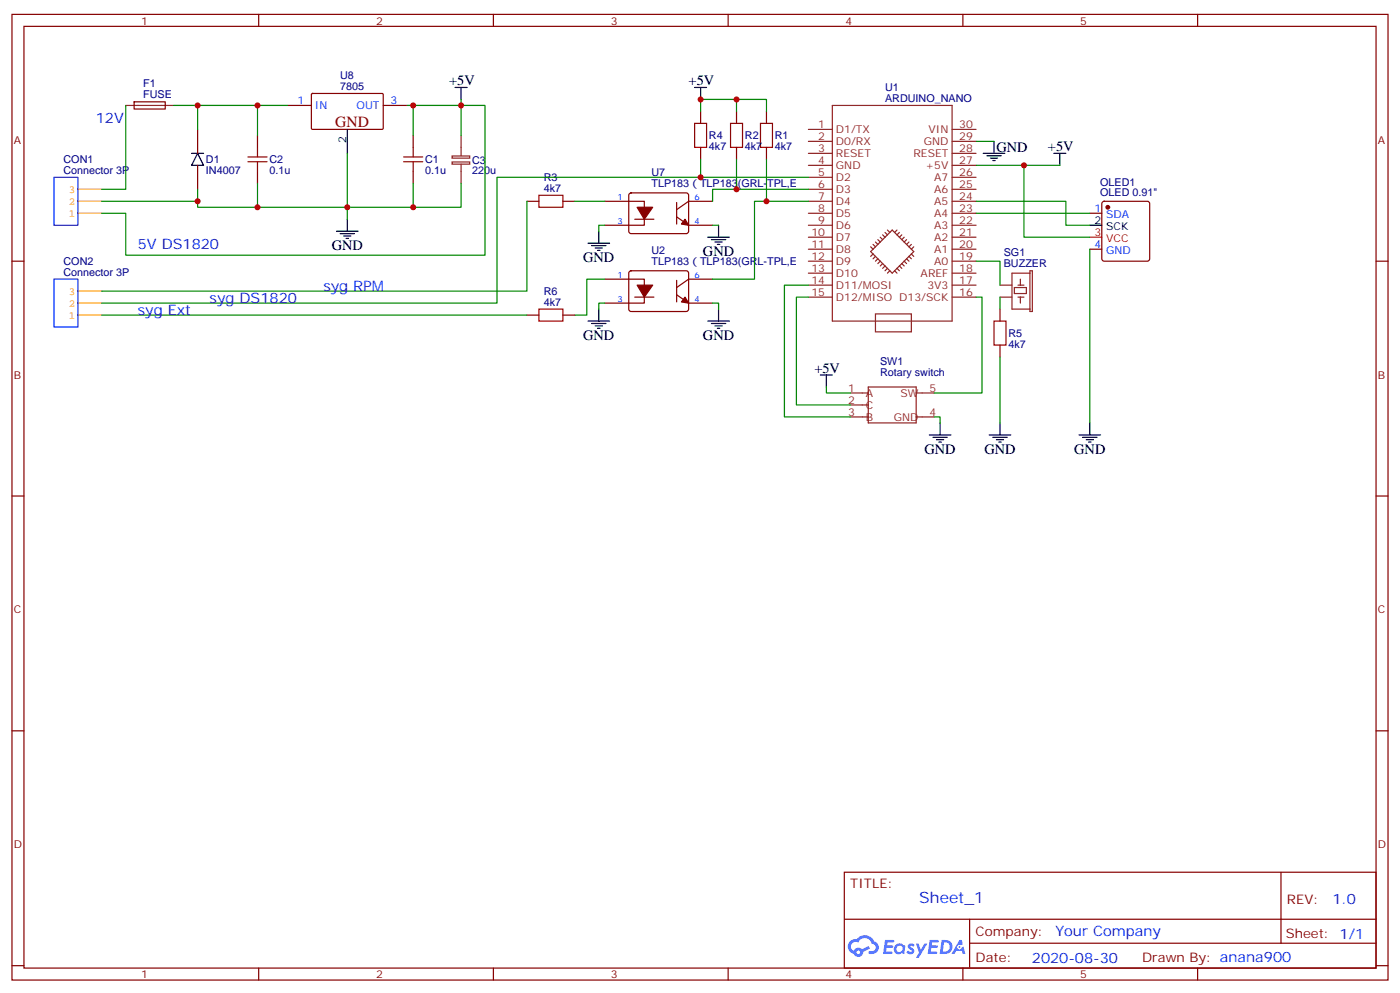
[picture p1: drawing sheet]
<svg xmlns="http://www.w3.org/2000/svg" width="412mm" height="292mm" viewBox="0 0 412 292" stroke-linecap="round" stroke-linejoin="round" font-family="sans-serif">
<g fill="none" stroke="#870000" stroke-width=".35">
<path d="M3.5 4.2h405.4v284.4h-405.4zM7.1 7.8h398.2v277.2h-398.2zM76.2 4.2v3.6M145.3 4.2v3.6M214.5 4.2v3.6M283.6 4.2v3.6M352.8 4.2v3.6M3.5 76.9h3.6M405.3 76.9h3.6M3.5 146h3.6M405.3 146h3.6M3.5 215.2h3.6"/>
<path d="M405.3 215.2h3.6M248.7 256.8h156.6v28.2h-156.6zM377.3 256.8v20.9M248.7 270.7h156.5M285.6 277.7h119.6M285.6 270.7v14.1M3.5 284.3h3.6M76.2 285v3.6M145.3 285v3.6M214.5 285v3.6M283.6 285v3.6M352.8 285v3.6"/>
<path d="M405.3 284.3h3.6"/>
</g>
<g fill="#5487ff">
<path d="M267.7 278a1.22 1.22 0 0 1 1.7 .3l-.4 .5a.47 .47 0 0 0-.3-.4 .47 .47 0 0 0-.5 .2l.1 .3a1.14 1.14 0 0 1 .8 1.7 1.14 1.14 0 0 1-1.9 0l-.2-.2 .5-.5 .7 .4a.29 .29 0 0 0 .3-.3 .29 .29 0 0 0-.2-.3 1.04 1.04 0 0 1-.6-1.7z"/>
<path d="M260.7 276.8h2.4l.3 .1-.2 .5-1.8 .1-.1 .9h1.5l.3 .3-.3 .4h-1.6l-.2 1.1h1.7l.2 .3-.2 .4h-2.6z"/>
<path d="M273.8 276.8h2.4l.3 .1-.1 .5-1.8 .1-.2 .9h1.6l.3 .3-.4 .4h-1.6l-.1 1.1h1.7l.2 .3-.2 .4h-2.6z"/>
<path d="M282.6 276.8h.7l.3 1.2-.6 .3a.69 .69 0 0 0-1 .3 .69 .69 0 0 0 .4 1 .69 .69 0 0 0 .9-.7l.5-.2 .6 2.2h-.8l-.2-.9h-1.8l-.5 .9h-.8z"/>
<path d="M269.8 277.8h.8l.6 1.9 1.1-1.9h.9l-2.6 4.2h-.8l.9-1.5z"/>
<path d="M277.4 276.8l-.6 4.1h1.3a2.11 2.11 0 0 0 2.5-2.1 2.11 2.11 0 0 0-2.5-2zM278.1 277.5a1.39 1.39 0 0 1 1.7 1.4 1.39 1.39 0 0 1-1.8 1.3h-.3z"/>
<path d="M263.7 278.4a1.54 1.54 0 0 0-.1 2.1 1.54 1.54 0 0 0 2.2 .2l.6 .2 .3-2.3-.2-.2-.4-.1a1.49 1.49 0 0 0-2.4 .1zM264 279.4a.94 .94 0 0 1 1.8 0 .94 .94 0 0 1-1.8 0z"/>
<path d="M250.4 277.1a2.18 2.18 0 0 0 1.1 3.7 1.44 1.44 0 0 0 1.6 1 1.44 1.44 0 0 0 1.2-1.5l2-1-.5-.8-1.9 1a1.47 1.47 0 0 0-2.4 .5 1.39 1.39 0 0 1-.7-2 1.39 1.39 0 0 1 2-.5 2.12 2.12 0 0 1 2.2-1.3 2.12 2.12 0 0 1 1.9 1.7 1.14 1.14 0 0 1 1.1 1.4 1.14 1.14 0 0 1-1.7 .8 .43 .43 0 0 0-.5 .3 .43 .43 0 0 0 .4 .5 1.98 1.98 0 0 0 2.5-1.2 1.98 1.98 0 0 0-1.2-2.5 3.1 3.1 0 0 0-5.3-.7l-.9 .1zM252.3 280.4a.55 .55 0 0 1 1.1 0 .55 .55 0 0 1-1.1 0z"/>
<circle cx="282.6" cy="278.9" r=".26"/>
</g>
<g fill="none" stroke="#8c2424" stroke-width=".35">
<path d="M37 31h14.2M135.8 39.9v6M238.1 38.1h7.1M245.2 31h35.3v63.5h-35.3zM280.5 38.1h7M133.2 45.9h5.2v.7h-5.2zM133.2 47.7h5.2v.6h-5.2zM135.8 48.3v5.7M238.1 59.3h7.1M238.1 55.7h7.1M238.1 52.2h7.1M238.1 48.7h7.1"/>
<path d="M238.1 45.2h7.1M238.1 41.6h7.1M280.5 59.3h7M280.5 55.7h7M280.5 52.2h7M280.5 48.7h7M280.5 45.2h7M280.5 41.6h7M238.1 76.9h7.1M238.1 73.4h7.1M238.1 69.8h7.1M238.1 66.3h7.1"/>
<path d="M238.1 62.8h7.1M256.5 72.7l.7 .7M257.2 72l.7 .7M257.2 74.8l-.7 .7M257.9 71.3l.7 .7M257.9 75.5l-.7 .7M258.6 70.6l.7 .7M258.6 76.2l-.7 .7M259.3 76.9l-.7 .7M259.3 69.8l.7 .8M260 69.1l.7 .7M260 77.6l-.7 .7"/>
<path d="M260.7 78.3l-.7 .7M260.7 68.4l.7 .7M261.4 67.7l.7 .7M261.4 79l-.7 .7M262.1 79.7l-.7 .7M262.8 67.7l6.4 6.4-6.4 6.3-6.3-6.3zM263.5 79.7l.7 .7M264.2 79l.7 .7M264.2 67.7l-.7 .7M264.9 78.3l.7 .7M264.9 68.4l-.7 .7M265.6 77.6l.7 .7"/>
<path d="M265.6 69.1l-.7 .7M266.3 76.9l.8 .7M266.3 69.8l-.7 .8M267.1 76.2l.7 .7M267.1 70.6l-.8 .7M267.8 75.5l.7 .7M267.8 71.3l-.7 .7M268.5 74.8l.7 .7M268.5 72l-.7 .7M269.2 72.7l-.7 .7M280.5 76.9h7M280.5 73.4h7"/>
<path d="M280.5 69.8h7M280.5 66.3h7M280.5 62.8h7M303.4 79.7h.7v12h-.7zM238.1 84h7.1M238.1 80.4h7.1M238.1 87.5h7.1M257.9 92.4h10.6v5.3h-10.6zM280.5 84h7M280.5 80.4h7M280.5 87.5h7M294.6 84h3.5"/>
<path d="M294.6 87.5h3.5M298.8 84.7h3.5v1.7h-3.5zM299.9 84h1.7M299.9 87.5h1.7M300.6 82.2v1.8M300.6 87.5v1.8M303.4 80.4h-5.3v10.6h5.3M250.5 115.7h5.3M250.5 119.2h5.3M255.8 113.9h14.1v10.6h-14.1zM269.9 115.7h5.3M250.5 122.8h5.3"/>
<path d="M269.9 122.8h5.3"/>
</g>
<g fill="none" stroke="#870000" stroke-width=".35">
<path d="M39.5 30h9.1l.1 2.1h-9.2zM58.2 38.1v7.1M75.8 39.9v3.5M84.7 31h7M91.8 27.7l.3-.2 20.6 .1 .2 .3-.1 10-.3 .2-20.6-.1-.2-.3zM112.9 31h7M121.7 39.9v3.5M206.4 32.8v3.5M217 32.8v3.5M225.8 32.8v3.5M58.2 48.7v7M75.8 50.4v3.6"/>
<path d="M121.7 50.4v3.6M155.2 59.3h3.5M165.8 59.3h3.5M178.2 59.3h11.6v7h-11.6M185.4 57l.5-.2 16.5 .1 .4 .6v10.9l-.7 .4-16.5-.1-.4-.6v-10.6zM199.3 59.6v6.4M206.4 43.4v3.5M209.9 59.3h-7.1l-3.5 2.4M217 43.4v3.5M225.8 43.4v3.5M324.8 59.5l.5-.2h12.7l.5 .2 .2 .5v16.2l-.3 .5-.4 .2h-12.7l-.5-.2-.2-.5v-16.2zM185.4 79.9l.5-.2 16.5 .1 .4 .6v10.9l-.7 .4h-16.5l-.4-.7v-10.6z"/>
<path d="M187 64.6h5.6M199.3 63.9l3.5 2.4h7.1M321 62.8h3.6M321 73.4h3.6M155.2 92.8h3.5M165.8 92.8h3.5M178.2 82.2h11.6v7.1h-11.6M187 87.5h5.6M199.3 82.5v6.4M199.3 86.8l3.5 2.5h7.1M209.9 82.2h-7.1l-3.5 2.5M294.6 91v3.5"/>
<path d="M294.6 101.6v3.5"/>
</g>
<g fill="#870000" stroke="#870000" stroke-width=".35">
<path d="M201.8 64.6l1 1.7-2.1-.3z"/>
<path d="M187.7 61h4.6l-2.5 3.6z"/>
<path d="M201.8 87.5l1 1.8-2.1-.4z"/>
<path d="M187.7 84h4.6l-2.5 3.5z"/>
<circle cx="326.3" cy="61" r=".53"/>
</g>
<g fill="none" stroke="#000" stroke-width=".35">
<path d="M102.3 38.1v7.1M134.1 25.8h3.5M135.8 25.8v3.5M204.6 25.8h3.5M206.4 25.8v3.5M56.4 45.2h3.6M58.2 45.2l1.8 3.5h-3.6zM289.6 45.2h6.4M290.7 45.9h4.2M291.7 46.6h2.2M292.5 47.3h.7M292.8 41.6v3.6"/>
<path d="M310.4 45.2h3.6M312.2 45.2v3.5M99.1 68.1h6.4M100.2 68.8h4.2M101.2 69.5h2.2M102 70.2h.7M102.3 64.6v3.5M173.2 71.6h6.4M174.3 72.3h4.2M175.3 73h2.1M176 73.7h.7M176.4 68.1v3.5"/>
<path d="M208.5 69.8h6.3M209.5 70.6h4.3M210.6 71.3h2.1M211.3 72h.7M211.7 66.3v3.5M321 66.3h3.6M173.2 94.5h6.4M174.3 95.2h4.2M175.3 96h2.1M176 96.7h.7M176.4 91v3.5M208.5 94.5h6.3"/>
<path d="M209.5 95.2h4.3M210.6 96h2.1M211.3 96.7h.7M211.7 91v3.5M241.7 110.4h3.5M243.4 110.4v3.5M273.8 128.1h6.3M274.8 128.8h4.2M275.9 129.5h2.1M276.6 130.2h.7M276.9 124.5v3.6M291.4 128.1h6.3"/>
<path d="M292.5 128.8h4.2M293.5 129.5h2.1M294.2 130.2h.7M294.6 124.5v3.6M317.9 128.1h6.3M318.9 128.8h4.2M320 129.5h2.1M320.7 130.2h.7M321 124.5v3.6"/>
</g>
<path d="M321 69.8h3.6" fill="none" stroke="#f00" stroke-width=".35"/>
<g fill="none" stroke="#008700" stroke-width=".35">
<path d="M37 31v24.7h-7M51.2 31h33.5M58.2 31v7.1M75.8 31v8.9M119.9 31h1.8v8.9M135.8 29.3v1.7h-14.1M135.8 39.9v-8.9h7.1v44.1h-105.9v-12.3h-7M206.4 32.8v-3.5h19.4v3.5M217 29.3v3.5M30 59.3h28.2M75.8 54v7M102.3 45.2v19.4"/>
<path d="M121.7 54v7h-63.5v-5.3M135.8 54v7h-14.1M155.2 59.3v26.4h-125.2M169.3 59.3h8.9M206.4 46.9v5.3h31.7M206.4 52.2h-60v37.1h-116.4M217 46.9v8.8M225.8 46.9v12.4M238.1 55.7h-28.2v3.6M238.1 59.3h-15.9v22.9h-12.3M287.5 59.3h26.5v7h7M287.5 41.6h5.3"/>
<path d="M287.5 48.7h24.7M301.6 48.7v21.1h19.4M178.2 66.3h-1.8v1.8M209.9 66.3h1.8M287.5 76.9h7.1v7.1M287.5 62.8h33.5M321 73.4v51.1M30 92.8h125.2M178.2 89.3h-1.8v1.7M178.2 82.2h-5.3v10.6h-3.6M209.9 89.3h1.8v1.7M238.1 87.5h-3.5v31.7h15.9"/>
<path d="M238.1 84h-7v38.8h19.4M287.5 87.5h1.8v28.2h-14.1M294.6 87.5v3.5M243.4 113.9v1.8h7.1M294.6 105.1v19.4M275.2 122.8h1.7v1.7"/>
</g>
<g fill="none" stroke="#a10000" stroke-width=".35">
<path d="M204.6 36.3h3.5v7.1h-3.5zM215.2 36.3h3.5v7.1h-3.5zM224 36.3h3.5v7.1h-3.5zM73 47.6h5.7M73 46.2h5.7M75.8 43.4v2.8M75.8 47.6v2.8M118.9 47.6h5.6M118.9 46.2h5.6M121.7 43.4v2.8M121.7 47.6v2.8M158.7 57.5h7.1v3.5h-7.1z"/>
<path d="M158.7 91h7.1v3.5h-7.1zM292.8 94.5h3.5v7.1h-3.5z"/>
</g>
<path d="M22.9 59.3h7.1M22.9 55.7h7.1M22.9 62.8h7.1M22.9 92.8h7.1M22.9 89.3h7.1M22.9 85.7h7.1" fill="none" stroke="#f90" stroke-width=".35"/>
<path d="M15.9 52.2h7v14.1h-7zM15.9 82.2h7v14.1h-7z" fill="none" stroke="#00f" stroke-width=".35"/>
<g fill="#c00">
<circle cx="58.2" cy="31" r=".88"/>
<circle cx="102.3" cy="61" r=".88"/>
<circle cx="75.8" cy="31" r=".88"/>
<circle cx="75.8" cy="61" r=".88"/>
<circle cx="301.6" cy="48.7" r=".88"/>
<circle cx="121.7" cy="31" r=".88"/>
<circle cx="206.4" cy="52.2" r=".88"/>
<circle cx="121.7" cy="61" r=".88"/>
<circle cx="135.8" cy="31" r=".88"/>
<circle cx="217" cy="55.7" r=".88"/>
<circle cx="225.8" cy="59.3" r=".88"/>
<circle cx="206.4" cy="29.3" r=".88"/>
<circle cx="217" cy="29.3" r=".88"/>
<circle cx="58.2" cy="59.3" r=".88"/>
</g>
<text font-size="4.6" fill="#800" x="98.8" y="37.4">GND</text>
<text font-size="4.6" fill="#00f" x="270.8" y="265.8">Sheet_1</text>
<g font-size="4.2">
<text x="132.3" y="25">+5V</text>
<text x="202.8" y="25">+5V</text>
<text x="293.5" y="44.8">GND</text>
<text x="308.7" y="44.4">+5V</text>
<text x="97.7" y="73.7">GND</text>
<text x="171.8" y="77.3">GND</text>
<text x="207.1" y="75.5">GND</text>
<text x="171.8" y="100.2">GND</text>
<text x="207.1" y="100.2">GND</text>
<text x="239.9" y="109.7">+5V</text>
<text x="272.3" y="133.7">GND</text>
<text x="290" y="133.7">GND</text>
<text x="316.4" y="133.7">GND</text>
</g>
<g font-size="4.2" fill="#00f">
<text x="28.2" y="36.3">12V</text>
<text x="40.6" y="73.4">5V DS1820</text>
<text x="61.7" y="89.3">syg DS1820</text>
<text x="95.2" y="85.7">syg RPM</text>
<text x="40.6" y="92.8">syg Ext</text>
<text x="392.5" y="266.1">1.0</text>
<text x="310.9" y="275.6">Your Company</text>
<text x="304" y="283.4">2020-08-30</text>
</g>
<g font-size="3.9" fill="#800">
<text x="250.5" y="261.4">TITLE:</text>
<text x="379.1" y="266.1">REV:</text>
<text x="287.4" y="275.6">Company:</text>
<text x="378.7" y="276.2">Sheet: 1/1</text>
<text x="287.4" y="283.3">Date:</text>
<text x="336.4" y="283.4">Drawn By: anana900</text>
</g>
<g font-size="3.2" fill="#800">
<text x="41.6" y="7.2">1</text>
<text x="110.8" y="7.2">2</text>
<text x="179.9" y="7.2">3</text>
<text x="249.1" y="7.2">4</text>
<text x="318.2" y="7.2">5</text>
<text x="4.1" y="42.3">A</text>
<text x="405.9" y="42.3">A</text>
<text x="4.1" y="111.5">B</text>
<text x="405.9" y="111.5">B</text>
<text x="4.1" y="180.6">C</text>
<text x="405.9" y="180.6">C</text>
<text x="4.1" y="249.8">D</text>
<text x="405.9" y="249.8">D</text>
<text x="41.6" y="288">1</text>
<text x="110.8" y="288">2</text>
<text x="179.9" y="288">3</text>
<text x="249.1" y="288">4</text>
<text x="318.2" y="288">5</text>
</g>
<g font-size="3.2" fill="#000080">
<text x="100.2" y="23.2">U8</text>
<text x="42.2" y="28.9">FUSE</text>
<text x="42.2" y="25.7">F1</text>
<text x="100.2" y="26.5">7805</text>
<text x="260.7" y="30">ARDUINO_NANO</text>
<text x="260.7" y="26.7">U1</text>
<text x="208.8" y="41">R4</text>
<text x="219.4" y="41">R2</text>
<text x="228.2" y="41">R1</text>
<text x="18.7" y="47.9">CON1</text>
<text x="208.8" y="44.2">4k7</text>
<text x="219.4" y="44.2">4k7</text>
<text x="228.2" y="44.2">4k7</text>
<text x="18.7" y="51.2">Connector 3P</text>
<text x="60.7" y="51.3">IN4007</text>
<text x="60.7" y="48">D1</text>
<text x="79.4" y="51.3">0.1u</text>
<text x="79.4" y="48.1">C2</text>
<text x="125.2" y="51.3">0.1u</text>
<text x="125.2" y="48.1">C1</text>
<text x="139.1" y="51.3">220u</text>
<text x="139.1" y="48.2">C3</text>
<text x="160.2" y="53.3">R3</text>
<text x="191.9" y="51.9">U7</text>
<text x="160.2" y="56.4">4k7</text>
<text x="191.9" y="55.1">TLP183（TLP183(GRL-TPL,E</text>
<text x="324.1" y="57.9">OLED 0.91&quot;</text>
<text x="324.1" y="54.6">OLED1</text>
<text x="18.7" y="77.9">CON2</text>
<text x="191.9" y="74.8">U2</text>
<text x="295.7" y="75.5">SG1</text>
<text x="18.7" y="81.1">Connector 3P</text>
<text x="191.9" y="78">TLP183（TLP183(GRL-TPL,E</text>
<text x="295.7" y="78.7">BUZZER</text>
<text x="160.2" y="90">4k7</text>
<text x="160.2" y="86.8">R6</text>
<text x="297" y="99.2">R5</text>
<text x="259.3" y="107.5">SW1</text>
<text x="297" y="102.4">4k7</text>
<text x="259.3" y="110.8">Rotary switch</text>
</g>
<g font-size="3.2" fill="#00f">
<text x="87.6" y="30.7">1</text>
<text x="92.8" y="32.1">IN</text>
<text x="105.1" y="32.1">OUT</text>
<text x="115" y="30.7">3</text>
<text x="322.4" y="62.4">1</text>
<text x="325.9" y="64.2">SDA</text>
<text x="322.4" y="73">4</text>
<text x="325.9" y="74.8">GND</text>
</g>
<g font-size="3.2" fill="#8d2323">
<text x="241" y="41.3">2</text>
<text x="241" y="37.7">1</text>
<text x="246.2" y="39.2">D1/TX</text>
<text x="273.5" y="39.2">VIN</text>
<text x="282.6" y="37.7">30</text>
<text x="282.6" y="41.3">29</text>
<text x="241" y="44.8">3</text>
<text x="246.2" y="46.2">RESET</text>
<text x="246.2" y="42.7">D0/RX</text>
<text x="269.1" y="46.2">RESET</text>
<text x="272.1" y="42.7">GND</text>
<text x="282.6" y="44.8">28</text>
<text x="241" y="51.9">5</text>
<text x="241" y="48.3">4</text>
<text x="246.2" y="53.3">D2</text>
<text x="246.2" y="49.7">GND</text>
<text x="272.6" y="49.7">+5V</text>
<text x="275.2" y="53.3">A7</text>
<text x="282.6" y="48.3">27</text>
<text x="282.6" y="51.9">26</text>
<text x="241" y="58.9">7</text>
<text x="241" y="55.4">6</text>
<text x="246.2" y="56.8">D3</text>
<text x="275.2" y="56.8">A6</text>
<text x="282.6" y="55.4">25</text>
<text x="282.6" y="58.9">24</text>
<text x="241" y="66">9</text>
<text x="241" y="62.4">8</text>
<text x="246.2" y="63.9">D5</text>
<text x="246.2" y="60.3">D4</text>
<text x="275.2" y="60.3">A5</text>
<text x="275.2" y="63.9">A4</text>
<text x="282.6" y="62.4">23</text>
<text x="282.6" y="66">22</text>
<text x="239" y="69.5">10</text>
<text x="246.2" y="70.9">D7</text>
<text x="246.2" y="67.4">D6</text>
<text x="275.2" y="67.4">A3</text>
<text x="275.2" y="70.9">A2</text>
<text x="282.6" y="69.5">21</text>
<text x="239" y="76.6">12</text>
<text x="239" y="73">11</text>
<text x="246.2" y="78">D9</text>
<text x="246.2" y="74.4">D8</text>
<text x="275.2" y="74.4">A1</text>
<text x="275.2" y="78">A0</text>
<text x="282.6" y="73">20</text>
<text x="282.6" y="76.6">19</text>
<text x="239" y="83.6">14</text>
<text x="239" y="80.1">13</text>
<text x="246.2" y="81.5">D10</text>
<text x="271.2" y="81.5">AREF</text>
<text x="282.6" y="80.1">18</text>
<text x="282.6" y="83.6">17</text>
<text x="239" y="87.1">15</text>
<text x="246.2" y="85">D11/MOSI</text>
<text x="246.2" y="88.5">D12/MISO D13/SCK</text>
<text x="273.2" y="85">3V3</text>
<text x="282.6" y="87.1">16</text>
<text x="249.9" y="115.4">1</text>
<text x="249.9" y="118.9">2</text>
<text x="255.1" y="116.8">A</text>
<text x="265.3" y="116.8">SW</text>
<text x="273.8" y="115.4">5</text>
<text x="249.9" y="122.4">3</text>
<text x="255.1" y="120.3">C</text>
<text x="255.1" y="123.8">B</text>
<text x="263.3" y="123.8">GND</text>
<text x="273.8" y="122.4">4</text>
</g>
<g font-size="3.2">
<text x="102" y="42.2" transform="rotate(-90 102 42.2)">2</text>
<text x="322.4" y="66">2</text>
<text x="325.9" y="67.7">SCK</text>
</g>
<g font-size="3.2" fill="#f90">
<text x="20.3" y="56.8">3</text>
<text x="20.3" y="63.9">1</text>
<text x="20.3" y="60.3">2</text>
<text x="20.3" y="86.8">3</text>
<text x="20.3" y="93.8">1</text>
<text x="20.3" y="90.3">2</text>
</g>
<g font-size="3.2" fill="#f00">
<text x="322.4" y="69.5">3</text>
<text x="325.9" y="71.3">VCC</text>
</g>
<g font-size="2.5" fill="#00f">
<text x="181.9" y="58.9">1</text>
<text x="204.6" y="58.9">6</text>
<text x="181.9" y="66">3</text>
<text x="204.6" y="66">4</text>
<text x="181.9" y="81.8">1</text>
<text x="204.6" y="81.8">6</text>
<text x="181.9" y="88.9">3</text>
<text x="204.6" y="88.9">4</text>
</g>
</svg>
